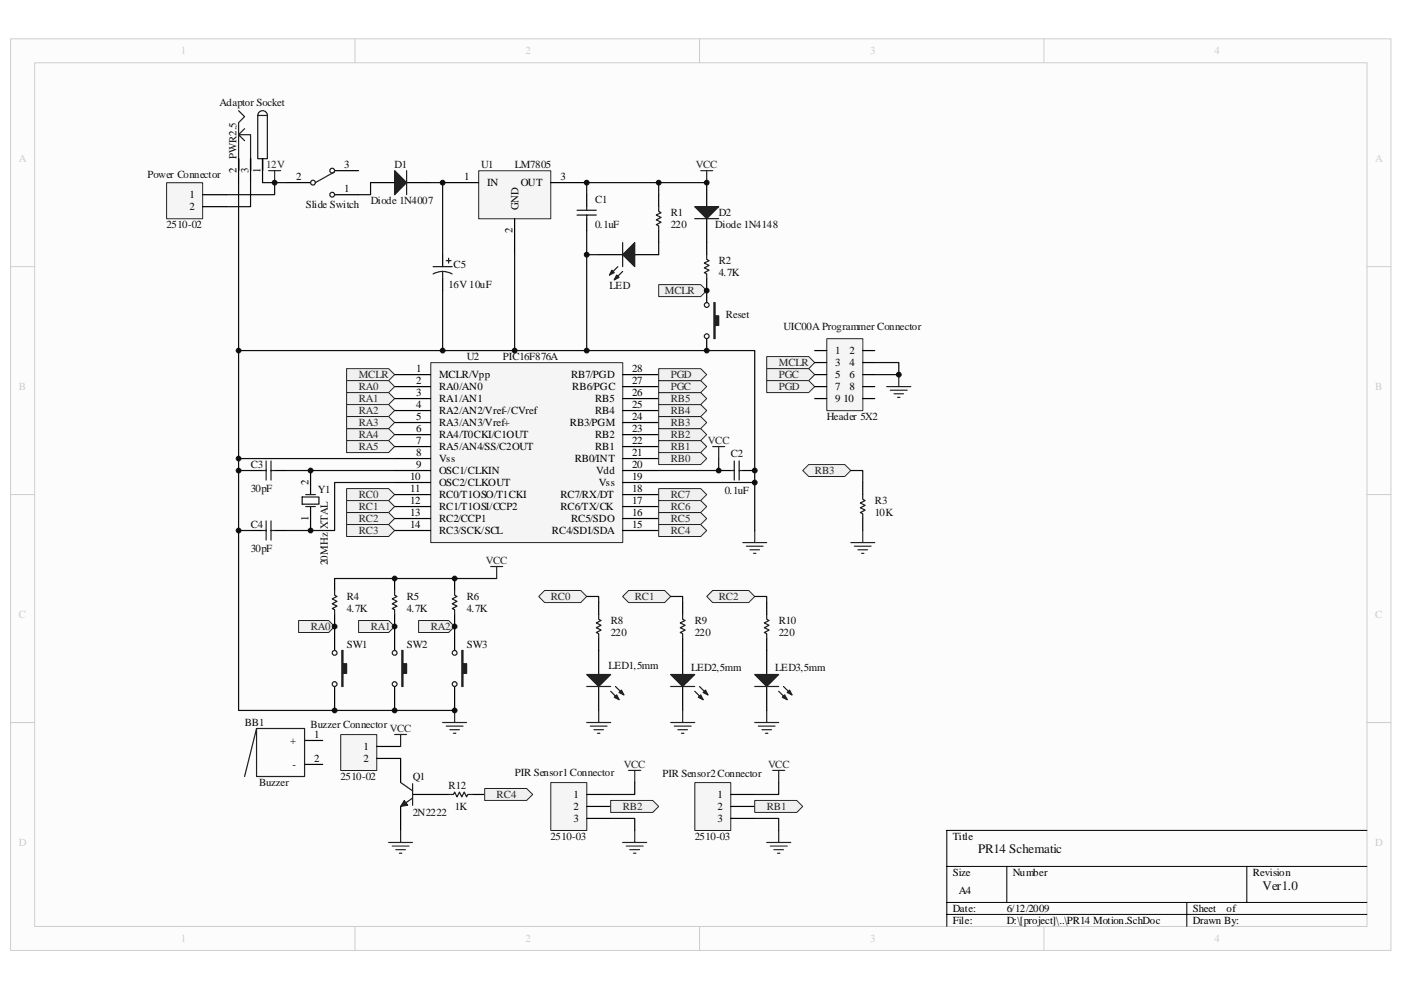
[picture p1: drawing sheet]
<svg xmlns="http://www.w3.org/2000/svg" width="297mm" height="210mm" viewBox="0 0 297 210" stroke-linecap="round" stroke-linejoin="round" font-family="sans-serif">
<path d="M2.3 8.3h292.6v193.3h-292.6z" fill="#fcfcfc"/>
<path d="M2.2 8.2h292.7v193.4h-292.7z" fill="none" stroke="#cecece" stroke-width=".21"/>
<path d="M7.4 13.3h282.4v183.2h-282.4z" fill="#fcfcfc"/>
<g fill="none" stroke="#cecece" stroke-width=".21">
<path d="M7.3 13.3h282.5v183.2h-282.5zM75.3 8.2v5.1M148.3 8.2v5.1M221.3 8.2v5.1M2.2 56.6h5.1M289.8 56.6h5.1M2.2 104.9h5.1M289.8 104.9h5.1M2.2 153.2h5.1M289.8 153.2h5.1M75.3 196.5v5.1M148.3 196.5v5.1"/>
<path d="M221.3 196.5v5.1"/>
</g>
<path d="M289.8 176.1h-89.1v20.4M200.7 183.8h89.1M200.7 191.4h89.1M200.7 194h89.1M213.5 183.8v7.6M251.6 191.4v5.1M264.3 183.8v7.6" fill="none" stroke="#000" stroke-width=".21"/>
<path d="M91.4 76.9h40.6v38.2h-40.6z" fill="#f5f5f5"/>
<path d="M91.3 76.9h40.7v38.2h-40.7z" fill="none" stroke="#262626" stroke-width=".21"/>
<g fill="none" stroke="#000" stroke-width=".25">
<path d="M78.6 38.7h5.1M86.2 38.7h5.1M124.4 41.3v2.5M124.4 46.4v2.5M139.7 41.3v2.5M139.7 48.9v2.6M149.8 51.5v2.5M149.8 59.1v2.5M83.7 79.5h7.6M132 79.5h7.7M83.7 82h7.6M83.7 84.5h7.6"/>
<path d="M83.7 87.1h7.6M83.7 89.6h7.6M83.7 92.2h7.6M83.7 94.7h7.6M83.7 97.3h7.6M83.7 99.8h7.6M132 82h7.7M132 84.5h7.7M132 87.1h7.7M132 89.6h7.7M132 92.2h7.7M132 94.7h7.7"/>
<path d="M132 97.3h7.7M132 99.8h7.7M83.7 102.3h7.6M83.7 104.9h7.6M83.7 107.4h7.6M83.7 110h7.6M83.7 112.5h7.6M132 102.3h7.7M132 104.9h7.7M132 107.4h7.7M132 110h7.7M132 112.5h7.7"/>
</g>
<path d="M86.2 36.2v5.1M122.3 44.6h4.1M122.3 45.6h4.1M124.4 43.8v.8M124.4 45.6v.8M139.7 43.8v1.1l.5 .2-1.1 .5 1.1 .5-1.1 .5 1.1 .5-1.1 .5 .6 .3v1M149.8 54v1l.5 .3-1 .5 1 .5-1 .5 1 .5-1 .5 .5 .3v1" fill="none" stroke="#1c1c1c" stroke-width=".25"/>
<path d="M83.7 36.2l2.5 2.5-2.5 2.6z" fill="#1c1c1c" stroke="#1c1c1c" stroke-width=".25"/>
<path d="M101.5 36.2h15.3v10.2h-15.3z" fill="#f5f5f5"/>
<path d="M101.5 36.2h15.3v10.2h-15.3z" fill="none" stroke="#262626" stroke-width=".21"/>
<g fill="none" stroke="#000" stroke-width=".25">
<path d="M93.8 38.7h7.7M116.8 38.7h7.6M93.8 54v2.6M93.8 59.1v2.5M109.1 46.4v7.6M126.9 54h5.1M134.6 54h5.1M53.1 99.8h2.6M58.2 99.8h2.6M65.8 99.8v5.1M53.1 112.5h2.6M58.2 112.5h2.6"/>
<path d="M65.8 107.4v5.1"/>
</g>
<path d="M139.7 38.7v2.6M139.7 51.5v2.5M152.4 97.3v2.5h-12.7" fill="none" stroke="#0e0e0e" stroke-width=".25"/>
<g fill="none" stroke="#1c1c1c" stroke-width=".25">
<path d="M91.8 56.6h4.1M93.8 57.6l.9 .1 1.2 .4M93.8 57.6l-.8 .1-1.2 .4M93.8 57.6v1.5M94.6 55.3h1M95.1 54.8v1M131 56.6l-1.8 1.7M132 57.6l-1.8 1.8M132 51.5v5.1M55.7 99.8h.7M56.4 97.8v4M57.5 97.8v4"/>
<path d="M57.5 99.8h.7M55.7 112.5h.7M56.4 110.5v4.1M57.5 110.5v4.1M57.5 112.5h.7M64.1 105.4h3.5v1.5h-3.5zM64.8 104.9h2.1M64.8 107.4h2.1"/>
</g>
<g fill="#1c1c1c" stroke="#1c1c1c" stroke-width=".25">
<path d="M132 54l2.6-2.5v5.1z"/>
<path d="M129.7 57.3l.5 .5-1 .5z"/>
<path d="M130.7 58.3l.6 .5-1.1 .6z"/>
</g>
<path d="M151.1 94.7h2.5M152.4 94.7v2.6" fill="none" stroke="#262626" stroke-width=".25"/>
<g fill="#f0f0f0" stroke="#262626" stroke-width=".21">
<path d="M139.7 93.5h8.9l1.2 1.2-1.2 1.3h-8.9z" fill-rule="evenodd"/>
<path d="M139.7 90.9h8.9l1.2 1.3-1.2 1.3h-8.9z" fill-rule="evenodd"/>
<path d="M139.7 96h8.9l1.2 1.3-1.2 1.2h-8.9z" fill-rule="evenodd"/>
<path d="M73.5 78.2h8.9l1.3 1.3-1.3 1.2h-8.9z" fill-rule="evenodd"/>
<path d="M139.7 60.4h8.9l1.2 1.2-1.2 1.3h-8.9z" fill-rule="evenodd"/>
</g>
<path d="M35.3 38.8h7.7v7.6h-7.7z" fill="#f5f5f5"/>
<path d="M35.3 38.8h7.7v7.6h-7.7z" fill="none" stroke="#262626" stroke-width=".21"/>
<path d="M42.9 41.3h5.1M42.9 43.8h5.1" fill="none" stroke="#000" stroke-width=".25"/>
<path d="M57 36.2h2.5M58.2 36.2v2.5M148.6 36.2h2.5M149.8 36.2v2.5" fill="none" stroke="#262626" stroke-width=".25"/>
<g fill="#f0f0f0" stroke="#262626" stroke-width=".21">
<path d="M139.7 88.3h8.9l1.2 1.3-1.2 1.3h-8.9z" fill-rule="evenodd"/>
<path d="M139.7 85.8h8.9l1.2 1.3-1.2 1.2h-8.9z" fill-rule="evenodd"/>
<path d="M139.7 83.3h8.9l1.2 1.2-1.2 1.3h-8.9z" fill-rule="evenodd"/>
<path d="M73.5 80.7h8.9l1.3 1.3-1.3 1.3h-8.9z" fill-rule="evenodd"/>
<path d="M73.5 83.3h8.9l1.3 1.2-1.3 1.3h-8.9z" fill-rule="evenodd"/>
<path d="M73.5 103.6h8.9l1.3 1.3-1.3 1.3h-8.9z" fill-rule="evenodd"/>
<path d="M73.5 106.2h8.9l1.3 1.2-1.3 1.3h-8.9z" fill-rule="evenodd"/>
<path d="M73.5 108.7h8.9l1.3 1.3-1.3 1.3h-8.9z" fill-rule="evenodd"/>
<path d="M73.5 111.3h8.9l1.3 1.2-1.3 1.3h-8.9z" fill-rule="evenodd"/>
<path d="M139.7 108.7h8.9l1.2 1.3-1.2 1.3h-8.9z" fill-rule="evenodd"/>
<path d="M139.7 111.3h8.9l1.2 1.2-1.2 1.3h-8.9z" fill-rule="evenodd"/>
<path d="M73.5 85.8h8.9l1.3 1.3-1.3 1.2h-8.9z" fill-rule="evenodd"/>
<path d="M73.5 90.9h8.9l1.3 1.3-1.3 1.3h-8.9z" fill-rule="evenodd"/>
</g>
<path d="M157.5 115.1h5.1M158.2 115.8h3.6M159 116.6h2M159.8 117.4h.5M160 112.5v2.6" fill="none" stroke="#262626" stroke-width=".25"/>
<path d="M152.4 99.8h2.5M157.5 99.8h2.5" fill="none" stroke="#000" stroke-width=".25"/>
<path d="M154.9 99.8h.8M155.7 97.8v4M156.7 97.8v4M156.7 99.8h.8" fill="none" stroke="#1c1c1c" stroke-width=".25"/>
<path d="M149.8 38.7h-25.4v2.6M109.1 54v20.4M124.4 48.9v25.5M50.6 74.4h109.4v38.1M93.8 61.6v12.8M50.6 97.3h33.1M60.8 99.8h22.9M83.7 102.3h-12.8v10.2h-10.1M139.7 102.3h20.3" fill="none" stroke="#0e0e0e" stroke-width=".25"/>
<g fill="#f0f0f0" stroke="#262626" stroke-width=".21">
<path d="M162.6 75.6h8.9l1.2 1.3-1.2 1.3h-8.9z" fill-rule="evenodd"/>
<path d="M139.7 80.7h8.9l1.2 1.3-1.2 1.3h-8.9z" fill-rule="evenodd"/>
<path d="M139.7 78.2h8.9l1.2 1.3-1.2 1.2h-8.9z" fill-rule="evenodd"/>
<path d="M162.6 78.2h8.9l1.2 1.3-1.2 1.2h-8.9z" fill-rule="evenodd"/>
<path d="M162.6 80.7h8.9l1.2 1.3-1.2 1.3h-8.9z" fill-rule="evenodd"/>
</g>
<path d="M190.6 79.5v2.5M188 82h5.1M188.8 82.8h3.5M189.5 83.5h2.1M190.3 84.3h.5" fill="none" stroke="#262626" stroke-width=".25"/>
<path d="M149.8 38.7v5.1M149.8 46.4v5.1M149.8 61.6v2.6M149.8 71.8v2.6" fill="none" stroke="#000" stroke-width=".25"/>
<g fill="#1c1c1c" stroke="#1c1c1c" stroke-width=".25">
<path d="M147.3 43.8h5.1l-2.6 2.6z"/>
<path d="M151.4 64.2h.2v2.8h.8v2h-.8v2.8h-.2z" fill-rule="evenodd"/>
</g>
<g fill="none" stroke="#1c1c1c" stroke-width=".25">
<path d="M147.3 46.4h5.1"/>
<circle cx="149.8" cy="64.7" r=".51"/>
<circle cx="149.8" cy="71.3" r=".51"/>
</g>
<path d="M170.2 99.8l1.3-1.3h7.6l1.3 1.3-1.3 1.3h-7.6z" fill-rule="evenodd" fill="#f0f0f0" stroke="#262626" stroke-width=".21"/>
<path d="M182.9 102.3v2.6M182.9 110v2.5" fill="none" stroke="#000" stroke-width=".25"/>
<path d="M182.9 104.9v1l.5 .3-1 .5 1 .5-1 .5 1 .5-1 .5 .5 .3v1" fill="none" stroke="#1c1c1c" stroke-width=".25"/>
<path d="M180.4 115.1h5.1M181.1 115.8h3.6M181.9 116.6h2M182.7 117.4h.5M182.9 112.5v2.6" fill="none" stroke="#262626" stroke-width=".25"/>
<path d="M180.4 99.8h2.5v2.5" fill="none" stroke="#0e0e0e" stroke-width=".25"/>
<g fill="#f0f0f0" stroke="#262626" stroke-width=".21">
<path d="M73.5 88.3h8.9l1.3 1.3-1.3 1.3h-8.9z" fill-rule="evenodd"/>
<path d="M73.5 93.5h8.9l1.3 1.2-1.3 1.3h-8.9z" fill-rule="evenodd"/>
<path d="M139.7 103.6h8.9l1.2 1.3-1.2 1.3h-8.9z" fill-rule="evenodd"/>
<path d="M139.7 106.2h8.9l1.2 1.2-1.2 1.3h-8.9z" fill-rule="evenodd"/>
</g>
<path d="M78.6 38.7v2.6h-2.6M91.3 38.7h2.5v15.3M124.4 54h2.5" fill="none" stroke="#0e0e0e" stroke-width=".25"/>
<g fill="none" stroke="#1c1c1c" stroke-width=".25">
<path d="M70.9 36.4l-4 2.3"/>
<circle cx="66.4" cy="38.7" r=".51"/>
<circle cx="70.4" cy="36.2" r=".51"/>
<circle cx="70.4" cy="41.3" r=".51"/>
</g>
<path d="M60.8 38.7h5M70.9 36.2h5.1M70.9 41.3h5.1" fill="none" stroke="#000" stroke-width=".25"/>
<path d="M175.3 71.9h7.6v15.2h-7.6z" fill="#f5f5f5"/>
<path d="M175.3 71.8h7.6v15.3h-7.6z" fill="none" stroke="#262626" stroke-width=".21"/>
<g fill="none" stroke="#000" stroke-width=".25">
<path d="M50.6 33.7v5M53.1 33.7v5M55.7 33.7v5M172.7 74.4h2.6M172.7 76.9h2.6M172.7 79.5h2.6M182.9 74.4h2.6M182.9 76.9h2.6M182.9 79.5h2.6M172.7 82h2.6M172.7 84.5h2.6M182.9 82h2.6"/>
<path d="M182.9 84.5h2.6"/>
</g>
<path d="M50.6 38.7v73.8h2.5M53.1 38.7v5.1h-5.1M55.7 38.7h5.1M58.2 38.7v2.6h-10.2M185.5 76.9h5.1v2.6h-5.1M50.6 99.8h2.5" fill="none" stroke="#0e0e0e" stroke-width=".25"/>
<path d="M50.6 23.5l1.3 1.2-1.3 1.3v7.7M50.6 28.6l1.3 1.2M51.9 27.3l-1.3 1.3h2.5v5.1M54.6 24.5a1.03 1.03 0 0 1 1.1-1 1.03 1.03 0 0 1 1 1M54.6 24.5h2.1v9.2h-2.1z" fill="none" stroke="#1c1c1c" stroke-width=".25"/>
<path d="M116.8 166h7.6v10.1h-7.6z" fill="#f5f5f5"/>
<path d="M116.8 166h7.6v10.1h-7.6z" fill="none" stroke="#262626" stroke-width=".21"/>
<path d="M70.9 122.7v2.5M70.9 130.3v7.7M83.7 122.7v2.5M83.7 130.3v7.7M96.4 122.7v2.5M96.4 130.3v7.7M70.9 145.6v5.1M83.7 145.6v5.1M96.4 145.6v5.1M124.4 168.5h5.1M124.4 171h5.1M124.4 173.6h5.1" fill="none" stroke="#000" stroke-width=".25"/>
<g fill="#1c1c1c" stroke="#1c1c1c" stroke-width=".25">
<path d="M85.2 138h.2v2.8h.8v2h-.8v2.8h-.2z" fill-rule="evenodd"/>
<path d="M72.5 138h.2v2.8h.8v2h-.8v2.8h-.2z" fill-rule="evenodd"/>
<path d="M97.9 138h.3v2.8h.7v2h-.7v2.8h-.3z" fill-rule="evenodd"/>
</g>
<g fill="none" stroke="#1c1c1c" stroke-width=".25">
<path d="M70.9 125.2v1.1l.6 .2-1.1 .5 1.1 .6-1.1 .5 1.1 .5-1.1 .5 .5 .2v1M83.7 125.2v1.1l.5 .2-1 .5 1 .6-1 .5 1 .5-1 .5 .5 .2v1M96.4 125.2v1.1l.5 .2-1 .5 1 .6-1 .5 1 .5-1 .5 .5 .2v1"/>
<circle cx="70.9" cy="138.5" r=".51"/>
<circle cx="83.7" cy="138.5" r=".51"/>
<circle cx="96.4" cy="138.5" r=".51"/>
<circle cx="70.9" cy="145.1" r=".51"/>
<circle cx="83.7" cy="145.1" r=".51"/>
<circle cx="96.4" cy="145.1" r=".51"/>
</g>
<path d="M70.9 122.7h34.4" fill="none" stroke="#0e0e0e" stroke-width=".25"/>
<path d="M104 120.2h2.6M105.3 120.2v2.5" fill="none" stroke="#262626" stroke-width=".25"/>
<g fill="#f0f0f0" stroke="#262626" stroke-width=".21">
<path d="M63.3 131.6h6.4l1.2 1.3-1.2 1.3h-6.4z" fill-rule="evenodd"/>
<path d="M76 131.6h6.4l1.3 1.3-1.3 1.3h-6.4z" fill-rule="evenodd"/>
<path d="M88.7 131.6h6.4l1.3 1.3-1.3 1.3h-6.4z" fill-rule="evenodd"/>
</g>
<path d="M93.8 153.2h5.1M94.6 154h3.6M95.4 154.8h2M96.1 155.5h.5M96.4 150.7v2.5M132 178.7h5.1M132.8 179.5h3.6M133.3 163.4h2.5M134.6 163.4v2.6M134.6 176.1v2.6M133.5 180.2h2.1M134.3 181h.5" fill="none" stroke="#262626" stroke-width=".25"/>
<path d="M50.6 112.5v38.2h45.8M129.5 173.6h5.1v2.5M134.6 166v2.5h-5.1" fill="none" stroke="#0e0e0e" stroke-width=".25"/>
<path d="M129.5 169.8h8.9l1.3 1.2-1.3 1.3h-8.9z" fill-rule="evenodd" fill="#f0f0f0" stroke="#262626" stroke-width=".21"/>
<path d="M147.3 166h7.6v10.1h-7.6z" fill="#f5f5f5"/>
<path d="M147.3 166h7.6v10.1h-7.6z" fill="none" stroke="#262626" stroke-width=".21"/>
<path d="M154.9 168.5h5.1M154.9 171h5.1M154.9 173.6h5.1" fill="none" stroke="#000" stroke-width=".25"/>
<path d="M162.6 178.7h5.1M163.3 179.5h3.6M163.8 163.4h2.6M165.1 163.4v2.6M165.1 176.1v2.6M164.1 180.2h2M164.8 181h.6" fill="none" stroke="#262626" stroke-width=".25"/>
<path d="M160 173.6h5.1v2.5M165.1 166v2.5h-5.1" fill="none" stroke="#0e0e0e" stroke-width=".25"/>
<path d="M160 169.8h8.9l1.3 1.2-1.3 1.3h-8.9z" fill-rule="evenodd" fill="#f0f0f0" stroke="#262626" stroke-width=".21"/>
<path d="M126.9 127.8v2.5M126.9 135.4v7.7M126.9 145.6v5.1" fill="none" stroke="#000" stroke-width=".25"/>
<g fill="#1c1c1c" stroke="#1c1c1c" stroke-width=".25">
<path d="M124.4 143.1h5.1l-2.6 2.5z"/>
<path d="M130.2 147.9l.5-.5 .6 1z"/>
<path d="M131.3 146.9l.5-.5 .5 1z"/>
</g>
<path d="M126.9 130.3v1.1l.5 .2-1 .5 1 .5-1 .5 1 .5-1 .6 .5 .2v1M124.4 145.6h5.1M129.5 146.6l1.8 1.8M130.5 145.6l1.8 1.8" fill="none" stroke="#1c1c1c" stroke-width=".25"/>
<path d="M124.4 153.2h5.1M125.2 154h3.5M125.9 154.8h2M126.7 155.5h.5M126.9 150.7v2.5" fill="none" stroke="#262626" stroke-width=".25"/>
<path d="M72.3 155.8h7.6v7.6h-7.6z" fill="#f5f5f5"/>
<path d="M72.2 155.8h7.7v7.6h-7.7z" fill="none" stroke="#262626" stroke-width=".21"/>
<path d="M79.9 158.3h5M79.9 160.9h5v5.1M84.9 171v5.1M87.5 168.5h7.6M100.2 168.5h2.6" fill="none" stroke="#000" stroke-width=".25"/>
<path d="M84.9 166l2.6 1.7M87.5 169.3l-2.6 1.7M87.5 166.2v4.6M95.1 168.5h1l.3-.5 .5 1 .5-1 .5 1 .5-1 .5 1 .3-.5h1" fill="none" stroke="#1c1c1c" stroke-width=".25"/>
<path d="M85.7 169.8l.8 1-1.6 .2z" fill="#1c1c1c" stroke="#1c1c1c" stroke-width=".21"/>
<path d="M83.7 155.8h2.5M84.9 155.8v2.5M82.4 178.7h5.1M83.2 179.5h3.5M84.9 176.1v2.6M83.9 180.2h2.1M84.7 181h.5" fill="none" stroke="#262626" stroke-width=".25"/>
<path d="M102.8 167.2h8.9l1.2 1.3-1.2 1.3h-8.9z" fill-rule="evenodd" fill="#f0f0f0" stroke="#262626" stroke-width=".21"/>
<path d="M64.6 157.1h3.8M64.6 162.1h3.8" fill="none" stroke="#000" stroke-width=".25"/>
<path d="M54.4 154.5h10.2v10.2h-10.2zM54.4 154.5l-2.5 10.2" fill="none" stroke="#1c1c1c" stroke-width=".25"/>
<path d="M114.2 126.5l1.3-1.3h7.6l1.3 1.3-1.3 1.3h-7.6z" fill-rule="evenodd" fill="#f0f0f0" stroke="#262626" stroke-width=".21"/>
<path d="M124.4 126.5h2.5v1.3" fill="none" stroke="#0e0e0e" stroke-width=".25"/>
<path d="M144.7 127.8v2.5M144.7 135.4v7.7M144.7 145.6v5.1" fill="none" stroke="#000" stroke-width=".25"/>
<g fill="#1c1c1c" stroke="#1c1c1c" stroke-width=".25">
<path d="M142.2 143.1h5.1l-2.6 2.5z"/>
<path d="M148.1 147.9l.5-.5 .5 1z"/>
<path d="M149.6 146.4l.5 1-1-.5z"/>
</g>
<path d="M144.7 130.3v1.1l.6 .2-1.1 .5 1.1 .5-1.1 .5 1.1 .5-1.1 .6 .5 .2v1M142.2 145.6h5.1M147.3 146.6l1.8 1.8M148.3 145.6l1.8 1.8" fill="none" stroke="#1c1c1c" stroke-width=".25"/>
<path d="M142.2 153.2h5.1M143 154h3.5M143.7 154.8h2.1M144.5 155.5h.5M144.7 150.7v2.5" fill="none" stroke="#262626" stroke-width=".25"/>
<path d="M132 126.5l1.3-1.3h7.6l1.3 1.3-1.3 1.3h-7.6z" fill-rule="evenodd" fill="#f0f0f0" stroke="#262626" stroke-width=".21"/>
<path d="M142.2 126.5h2.5v1.3" fill="none" stroke="#0e0e0e" stroke-width=".25"/>
<path d="M162.6 127.8v2.5M162.6 135.4v7.7M162.6 145.6v5.1" fill="none" stroke="#000" stroke-width=".25"/>
<g fill="#1c1c1c" stroke="#1c1c1c" stroke-width=".25">
<path d="M160 143.1h5.1l-2.5 2.5z"/>
<path d="M165.9 147.9l.5-.5 .5 1z"/>
<path d="M166.9 146.9l.5-.5 .5 1z"/>
</g>
<path d="M162.6 130.3v1.1l.5 .2-1.1 .5 1.1 .5-1.1 .5 1.1 .5-1.1 .6 .6 .2v1M160 145.6h5.1M165.1 146.6l1.8 1.8M166.1 145.6l1.8 1.8" fill="none" stroke="#1c1c1c" stroke-width=".25"/>
<path d="M160 153.2h5.1M160.8 154h3.5M161.5 154.8h2.1M162.3 155.5h.5M162.6 150.7v2.5" fill="none" stroke="#262626" stroke-width=".25"/>
<path d="M151.1 125.2h7.6l1.3 1.3-1.3 1.3h-7.6l-1.3-1.3z" fill-rule="evenodd" fill="#f0f0f0" stroke="#262626" stroke-width=".21"/>
<path d="M160 126.5h2.6v1.3" fill="none" stroke="#0e0e0e" stroke-width=".25"/>
<g fill="#0e0e0e" stroke="#0e0e0e" stroke-width=".21">
<circle cx="50.6" cy="112.5" r=".51"/>
<circle cx="50.6" cy="99.8" r=".51"/>
<circle cx="50.6" cy="97.3" r=".51"/>
<circle cx="50.6" cy="74.4" r=".51"/>
<circle cx="58.2" cy="38.7" r=".51"/>
<circle cx="65.8" cy="112.5" r=".51"/>
<circle cx="65.8" cy="99.8" r=".51"/>
<circle cx="70.9" cy="150.7" r=".51"/>
<circle cx="70.9" cy="132.9" r=".51"/>
<circle cx="83.7" cy="150.7" r=".51"/>
<circle cx="83.7" cy="132.9" r=".51"/>
<circle cx="83.7" cy="122.7" r=".51"/>
<circle cx="93.9" cy="74.4" r=".51"/>
<circle cx="93.8" cy="38.7" r=".51"/>
<circle cx="96.4" cy="150.7" r=".51"/>
<circle cx="96.4" cy="132.9" r=".51"/>
<circle cx="96.4" cy="122.7" r=".51"/>
<circle cx="109.1" cy="74.4" r=".51"/>
<circle cx="124.4" cy="74.4" r=".51"/>
<circle cx="124.4" cy="54" r=".51"/>
<circle cx="124.4" cy="38.7" r=".51"/>
<circle cx="139.7" cy="38.7" r=".51"/>
<circle cx="149.8" cy="74.4" r=".51"/>
<circle cx="149.8" cy="61.6" r=".51"/>
<circle cx="149.8" cy="38.7" r=".51"/>
<circle cx="152.4" cy="99.8" r=".51"/>
<circle cx="160" cy="102.4" r=".51"/>
<circle cx="160" cy="99.8" r=".51"/>
<circle cx="190.6" cy="79.5" r=".51"/>
</g>
<g font-size="2.8" fill="#0e0e0e">
<text x="207.4" y="180.8">PR14 Schematic</text>
<text x="267.7" y="188.7">Ver1.0</text>
</g>
<g font-size="2.3" fill="#cdcdcd">
<text x="38.4" y="11.5">1</text>
<text x="111.4" y="11.5">2</text>
<text x="184.5" y="11.5">3</text>
<text x="291.6" y="34.4">A</text>
<text x="4" y="82.7">B</text>
<text x="291.6" y="82.7">B</text>
<text x="4" y="131">C</text>
<text x="291.6" y="131">C</text>
<text x="4" y="179.4">D</text>
<text x="291.6" y="179.4">D</text>
<text x="38.4" y="199.7">1</text>
<text x="111.4" y="199.7">2</text>
<text x="184.5" y="199.7">3</text>
</g>
<g font-size="2.3" fill="#0e0e0e">
<text x="46.5" y="22.4">Adaptor Socket</text>
<text x="50.1" y="33.7" transform="rotate(-90 50.1 33.7)">PWR2.5</text>
<text x="83.7" y="35.6">D1</text>
<text x="102" y="35.6">U1</text>
<text x="109.1" y="35.6">LM7805</text>
<text x="31.3" y="37.7">Power Connector</text>
<text x="64.9" y="44">Slide Switch</text>
<text x="78.6" y="43.3">Diode 1N4007</text>
<text x="126.2" y="43">C1</text>
<text x="142.2" y="45.8">R1</text>
<text x="152.4" y="45.8">D2</text>
<text x="35.3" y="48.3">2510-02</text>
<text x="126.2" y="48.3">0.1uF</text>
<text x="142.2" y="48.3">220</text>
<text x="151.6" y="48.3">Diode 1N4148</text>
<text x="96.2" y="56.7">C5</text>
<text x="152.4" y="58.5">4.7K</text>
<text x="152.4" y="56">R2</text>
<text x="95.1" y="61.1">16V 10uF</text>
<text x="129.2" y="61.3">LED</text>
<text x="153.9" y="67.4">Reset</text>
<text x="166.1" y="70">UIC00A Programmer Connector</text>
<text x="99" y="76.3">U2</text>
<text x="106.6" y="76.3">PIC16F876A</text>
<text x="175.3" y="89.1">Header 5X2</text>
<text x="53.1" y="99.3">C3</text>
<text x="154.9" y="96.9">C2</text>
<text x="53.1" y="104.3">30pF</text>
<text x="67.4" y="104.6">Y1</text>
<text x="153.7" y="104.8">0.1uF</text>
<text x="185.5" y="106.9">R3</text>
<text x="53.1" y="112">C4</text>
<text x="185.5" y="109.4">10K</text>
<text x="53.1" y="117.1">30pF</text>
<text x="69.5" y="119.9" transform="rotate(-90 69.5 119.9)">20MHz XTAL</text>
<text x="73.5" y="129.8">4.7K</text>
<text x="73.5" y="127.2">R4</text>
<text x="86.2" y="129.8">4.7K</text>
<text x="86.2" y="127.2">R5</text>
<text x="99" y="129.8">4.7K</text>
<text x="99" y="127.2">R6</text>
<text x="73.5" y="137.4">SW1</text>
<text x="86.2" y="137.4">SW2</text>
<text x="99" y="137.4">SW3</text>
<text x="129.5" y="134.9">220</text>
<text x="129.5" y="132.3">R8</text>
<text x="147.3" y="134.9">220</text>
<text x="147.3" y="132.3">R9</text>
<text x="165.1" y="134.9">220</text>
<text x="165.1" y="132.3">R10</text>
<text x="129" y="142">LED1,5mm</text>
<text x="146.5" y="142.2">LED2,5mm</text>
<text x="164.4" y="142.2">LED3,5mm</text>
<text x="51.9" y="153.9">BB1</text>
<text x="65.9" y="154.5">Buzzer Connector</text>
<text x="54.9" y="166.7">Buzzer</text>
<text x="72.2" y="165.4">2510-02</text>
<text x="87.5" y="165.4">Q1</text>
<text x="95.1" y="167.4">R12</text>
<text x="109.1" y="164.6">PIR Sensor1 Connector</text>
<text x="140.4" y="164.9">PIR Sensor2 Connector</text>
<text x="87.5" y="173">2N2222</text>
<text x="96.4" y="171.7">1K</text>
<text x="116.8" y="178.1">2510-03</text>
<text x="147.3" y="178.1">2510-03</text>
</g>
<g font-size="2.3" fill="#262626">
<text x="56.4" y="35.6">12V</text>
<text x="147.5" y="35.6">VCC</text>
<text x="140.9" y="62.4">MCLR</text>
<text x="165.1" y="77.6">MCLR</text>
<text x="76" y="80.2">MCLR</text>
<text x="76" y="82.7">RA0</text>
<text x="142.2" y="82.7">PGC</text>
<text x="142.2" y="80.2">PGD</text>
<text x="165.1" y="80.2">PGC</text>
<text x="165.1" y="82.7">PGD</text>
<text x="76" y="85.2">RA1</text>
<text x="76" y="87.8">RA2</text>
<text x="142.2" y="87.8">RB4</text>
<text x="142.2" y="85.2">RB5</text>
<text x="76" y="92.9">RA4</text>
<text x="76" y="90.3">RA3</text>
<text x="76" y="95.4">RA5</text>
<text x="142.2" y="95.4">RB1</text>
<text x="142.2" y="92.9">RB2</text>
<text x="142.2" y="90.3">RB3</text>
<text x="150.1" y="94.1">VCC</text>
<text x="142.2" y="98">RB0</text>
<text x="172.8" y="100.5">RB3</text>
<text x="76" y="105.6">RC0</text>
<text x="142.2" y="105.6">RC7</text>
<text x="76" y="108.1">RC1</text>
<text x="76" y="110.7">RC2</text>
<text x="76" y="113.2">RC3</text>
<text x="142.2" y="110.7">RC5</text>
<text x="142.2" y="113.2">RC4</text>
<text x="142.2" y="108.1">RC6</text>
<text x="103" y="119.6">VCC</text>
<text x="116.8" y="127.2">RC0</text>
<text x="134.6" y="127.2">RC1</text>
<text x="152.4" y="127.2">RC2</text>
<text x="65.9" y="133.6">RA0</text>
<text x="78.6" y="133.6">RA1</text>
<text x="91.3" y="133.6">RA2</text>
<text x="82.7" y="155.2">VCC</text>
<text x="132.3" y="162.9">VCC</text>
<text x="162.8" y="162.9">VCC</text>
<text x="105.3" y="169.2">RC4</text>
<text x="132" y="171.7">RB2</text>
<text x="162.6" y="171.7">RB1</text>
</g>
<g font-size="2.3">
<text x="73" y="35.6">3</text>
<text x="40.1" y="42">1</text>
<text x="50.1" y="36.7" transform="rotate(-90 50.1 36.7)">2</text>
<text x="52.7" y="36.7" transform="rotate(-90 52.7 36.7)">3</text>
<text x="55.2" y="36.7" transform="rotate(-90 55.2 36.7)">1</text>
<text x="62.8" y="38.2">2</text>
<text x="73" y="40.7">1</text>
<text x="98.4" y="38.2">1</text>
<text x="103.3" y="39.5">IN</text>
<text x="110.4" y="39.5">OUT</text>
<text x="118.8" y="38.2">3</text>
<text x="40.1" y="44.5">2</text>
<text x="110" y="44.6" transform="rotate(-90 110 44.6)">GND</text>
<text x="108.7" y="49.4" transform="rotate(-90 108.7 49.4)">2</text>
<text x="177.1" y="75.1">1</text>
<text x="177.1" y="77.6">3</text>
<text x="180.1" y="75.1">2</text>
<text x="180.1" y="77.6">4</text>
<text x="88.3" y="78.9">1</text>
<text x="88.3" y="81.4">2</text>
<text x="88.3" y="84">3</text>
<text x="93.1" y="80.2">MCLR/Vpp</text>
<text x="93.1" y="82.7">RA0/AN0</text>
<text x="121.1" y="80.2">RB7/PGD</text>
<text x="121.3" y="82.7">RB6/PGC</text>
<text x="134.1" y="78.9">28</text>
<text x="134.1" y="81.4">27</text>
<text x="134.1" y="84">26</text>
<text x="177.1" y="80.2">5</text>
<text x="177.1" y="82.7">7</text>
<text x="180.1" y="80.2">6</text>
<text x="180.1" y="82.7">8</text>
<text x="88.3" y="86.5">4</text>
<text x="88.3" y="89.1">5</text>
<text x="93.1" y="85.2">RA1/AN1</text>
<text x="93.1" y="87.8">RA2/AN2/Vref-/CVref</text>
<text x="126.2" y="87.8">RB4</text>
<text x="126.2" y="85.2">RB5</text>
<text x="134.1" y="89.1">24</text>
<text x="134.1" y="86.5">25</text>
<text x="177.1" y="85.2">9</text>
<text x="178.9" y="85.2">10</text>
<text x="88.3" y="91.6">6</text>
<text x="88.3" y="94.1">7</text>
<text x="93.1" y="90.3">RA3/AN3/Vref+</text>
<text x="93.1" y="92.9">RA4/T0CKI/C1OUT</text>
<text x="93.1" y="95.4">RA5/AN4/SS/C2OUT</text>
<text x="120.8" y="90.3">RB3/PGM</text>
<text x="126.2" y="95.4">RB1</text>
<text x="126.2" y="92.9">RB2</text>
<text x="134.1" y="94.1">22</text>
<text x="134.1" y="91.6">23</text>
<text x="87" y="101.8">10</text>
<text x="88.3" y="96.7">8</text>
<text x="88.3" y="99.3">9</text>
<text x="93.1" y="98">Vss</text>
<text x="93.1" y="100.5">OSC1/CLKIN</text>
<text x="121.9" y="98">RB0/INT</text>
<text x="126.4" y="100.5">Vdd</text>
<text x="134.1" y="101.8">19</text>
<text x="134.1" y="99.3">20</text>
<text x="134.1" y="96.7">21</text>
<text x="65.4" y="102.9" transform="rotate(-90 65.4 102.9)">2</text>
<text x="87" y="104.3">11</text>
<text x="87" y="106.9">12</text>
<text x="93.1" y="103.1">OSC2/CLKOUT</text>
<text x="93.1" y="105.6">RC0/T1OSO/T1CKI</text>
<text x="118.8" y="105.6">RC7/RX/DT</text>
<text x="126.9" y="103.1">Vss</text>
<text x="134.1" y="106.9">17</text>
<text x="134.1" y="104.3">18</text>
<text x="65.4" y="110.5" transform="rotate(-90 65.4 110.5)">1</text>
<text x="87" y="109.4">13</text>
<text x="87" y="112">14</text>
<text x="93.1" y="108.1">RC1/T1OSI/CCP2</text>
<text x="93.1" y="110.7">RC2/CCP1</text>
<text x="93.1" y="113.2">RC3/SCK/SCL</text>
<text x="117" y="113.2">RC4/SDI/SDA</text>
<text x="118.8" y="108.1">RC6/TX/CK</text>
<text x="121.1" y="110.7">RC5/SDO</text>
<text x="134.1" y="109.4">16</text>
<text x="134.1" y="112">15</text>
<text x="61.5" y="157.8">+</text>
<text x="66.6" y="156.5">1</text>
<text x="66.6" y="161.6">2</text>
<text x="77.1" y="159">1</text>
<text x="77.1" y="161.6">2</text>
<text x="62" y="162.9">-</text>
<text x="121.6" y="169.2">1</text>
<text x="121.6" y="171.7">2</text>
<text x="152.1" y="169.2">1</text>
<text x="152.1" y="171.7">2</text>
<text x="121.6" y="174.3">3</text>
<text x="152.1" y="174.3">3</text>
<text x="202" y="178.1">Title</text>
<text x="202" y="185.8">Size</text>
<text x="214.7" y="185.8">Number</text>
<text x="265.6" y="185.8">Revision</text>
<text x="203.3" y="189.6">A4</text>
<text x="202" y="193.4">Date:</text>
<text x="202" y="195.9">File:</text>
<text x="213.5" y="195.9">D:\[project]\..\PR14 Motion.SchDoc</text>
<text x="213.5" y="193.4">6/12/2009</text>
<text x="252.9" y="193.4">Sheet</text>
<text x="252.9" y="195.9">Drawn By:</text>
<text x="260" y="193.4">of</text>
</g>
</svg>
